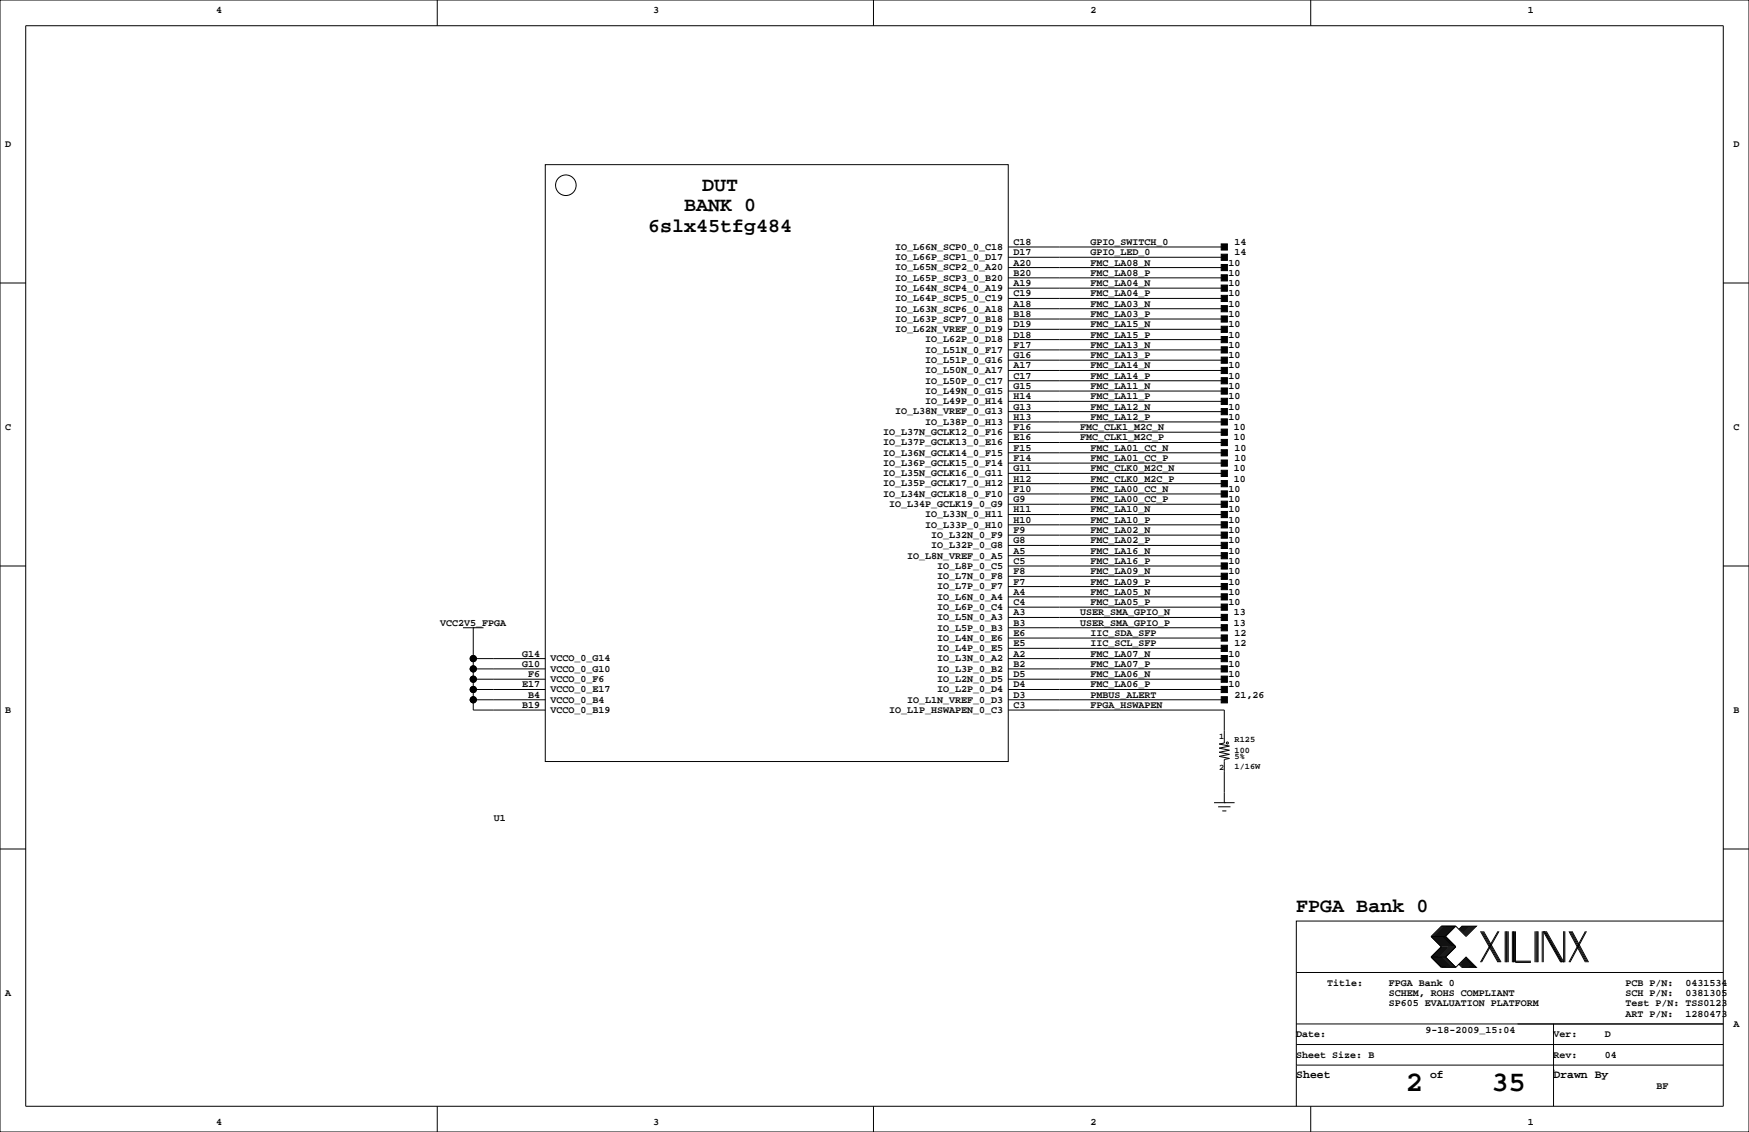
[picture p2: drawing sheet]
<svg xmlns="http://www.w3.org/2000/svg" width="432mm" height="279mm" viewBox="0 0 432 279" stroke-linecap="round" stroke-linejoin="round" font-family="sans-serif">
<g fill="none" stroke="#000" stroke-width=".25">
<path d="M0 0h431.8v279.4h-431.8zM6.3 6.4h419.1v266.6h-419.1zM107.9 0v6.4M215.6 0v6.4M323.6 0v6.4M134.6 40.6h114.3v147.4h-114.3zM0 69.8h6.3M248.9 66h53.4M248.9 68.6h53.4M248.9 63.5h53.4M248.9 61h53.4M248.9 73.7h53.4"/>
<path d="M248.9 71.1h53.4M248.9 76.2h53.4M248.9 78.7h53.4M425.4 69.8h6.4M248.9 91.4h53.4M248.9 94h53.4M248.9 81.3h53.4M248.9 83.8h53.4M248.9 86.4h53.4M248.9 88.9h53.4M248.9 96.5h53.4M248.9 99.1h53.4"/>
<path d="M248.9 116.8h53.4M248.9 119.4h53.4M248.9 111.8h53.4M248.9 114.3h53.4M248.9 106.7h53.4M248.9 109.2h53.4M248.9 101.6h53.4M248.9 104.1h53.4M0 139.7h6.3M248.9 124.5h53.4M248.9 121.9h53.4M248.9 139.7h53.4"/>
<path d="M248.9 137.2h53.4M248.9 127h53.4M248.9 129.5h53.4M248.9 132.1h53.4M248.9 134.6h53.4M425.4 139.7h6.4M114.3 154.9h5.1M116.8 154.9h.1M116.8 154.9v20.4h17.8M248.9 142.2h53.4M248.9 144.8h53.4M248.9 157.5h53.4"/>
<path d="M248.9 154.9h53.4M248.9 152.4h53.4M248.9 147.3h53.4M248.9 149.9h53.4M116.8 167.6h17.8M116.8 170.2h17.8M116.8 172.7h17.8M116.8 165.1h17.8M116.8 162.6h17.8M248.9 167.6h53.4M248.9 170.2h53.4M248.9 160h53.4"/>
<path d="M248.9 175.3h53.4v8.1l-1.3 .2 2.5 .5-2.5 .6 2.5 .5-2.5 .5 2.5 .5-2.5 .5 2.5 .5-1.2 .3v10.6M248.9 172.7h53.4M248.9 165.1h53.4M248.9 162.6h53.4M299.7 198.1h5.1M300.7 199.1h3.1M302.3 198.1h.1M0 209.5h6.3M301.8 200.2h1M425.4 209.5h6.4M353.3 236.2l2.6 2.6h3.5M353.3 231.1l2.6 2.6-2.6 2.5"/>
<path d="M353.3 236.2h3.6M353.3 231.1h3.6M356.1 228.6l-2.5 2.5 2.5 2.6-2.5 2.5 2.5 2.6M356.4 228.6l-2.6 2.5 2.6 2.6-2.6 2.5 2.6 2.6M356.6 228.6l-2.5 2.5 2.5 2.6-2.5 2.5 2.5 2.6M356.9 228.6l-2.6 2.5 2.6 2.6-2.6 2.5 2.6 2.6M356.9 231.1l2.5 2.6-2.5 2.5M356.9 236.2l2.5 2.6M357.1 228.6l-2.5 2.5 2.5 2.6-2.5 2.5 2.5 2.6M357.4 228.6l-2.6 2.5 2.6 2.6-2.6 2.5 2.6 2.6M357.6 228.6l-2.5 2.5 2.5 2.6-2.5 2.5 2.5 2.6M357.9 228.6l-2.6 2.5 2.6 2.6-2.6 2.5 2.6 2.6"/>
<path d="M358.1 228.6l-2.5 2.5 2.5 2.6-2.5 2.5 2.5 2.6M358.4 228.6l-2.5 2.5 2.5 2.6-2.5 2.5 2.5 2.6M358.6 228.6l-2.5 2.5 2.5 2.6-2.5 2.5 2.5 2.6M358.9 228.6l-2.5 2.5 2.5 2.6-2.5 2.5 2.5 2.6M359.2 228.6l-2.6 2.5 2.6 2.6-2.6 2.5 2.6 2.6M359.4 228.6l2.5 2.5 2.6-2.5h-3.6l-.7 .8M359.4 228.6h-3.5l-2.6 2.5M359.4 228.6l-2.5 2.5M360.2 238l.7 .8h3.6l-2.6-2.6-2.5 2.6M360.4 237.7l1 1.1M360.4 238l.8 .8M360.7 237.5l1.2 1.3"/>
<path d="M360.7 237.7l1 1.1M360.9 237.2l1.6 1.6M360.9 237.5l1.3 1.3M361.2 237l1.8 1.8M361.2 237.2l1.5 1.6M361.2 228.6l-.8 .8M361.4 236.7l2.1 2.1M361.4 237l1.8 1.8M361.4 228.6l-1 1M361.7 236.5l2.3 2.3M361.7 236.7l2 2.1M361.7 228.6l-1 1"/>
<path d="M361.9 236.5l2.3 2.3M361.9 228.6l-1.2 1.3M362.2 228.6l-1.3 1.3M362.5 228.6l-1.6 1.5M362.7 228.6l-1.5 1.5M363 228.6l-1.8 1.8M363.2 228.6l-1.8 1.8M363.5 228.6l-2.1 2M363.7 228.6l-2 2M364 228.6l-2.3 2.3M364.2 228.6l-2.3 2.3M365.5 229.9l4.3 7.6"/>
<path d="M365.8 229.9l4.3 7.6M366 229.9l4.3 7.6M366.3 229.9l4.3 7.6M369.8 229.9l-4.3 7.6M370.1 229.9l-4.3 7.6M371.6 229.9v7.6M371.9 229.9v7.6M372.1 229.9v7.6M372.4 229.9v7.6M373.4 229.9v7.6M373.6 229.9v7.6M373.9 229.9v7.6"/>
<path d="M374.1 229.9v7.6h3.9M374.1 237.2h3.9M379 229.9v7.6M379.2 229.9v7.6M379.5 229.9v7.6M379.7 229.9v7.6M380.7 229.9v7.6M381 237.5v-7.6l4.3 7.6M381.3 229.9l4.3 7.6M381.5 229.9l4.3 7.6M381.8 229.9l4.3 7.6v-7.6M386.3 229.9v7.6"/>
<path d="M387.3 229.9l4.1 7.6M387.6 229.9l4.1 7.6M387.9 229.9l4 7.6M388.1 229.9l4.1 7.6M391.4 229.9l-4.1 7.6M391.7 229.9l-4.1 7.6M425.4 227.3h-105.4v35.6M320 257.8h105.4M320 252.7h105.4M320 240h105.4M383.5 252.7v20.3M107.9 273v6.4"/>
<path d="M215.6 273v6.4M320 262.9v10.1M320 262.9h105.4M323.6 273v6.4M383.5 264.2h.1"/>
<circle cx="139.7" cy="45.7" r="2.54"/>
<circle cx="116.8" cy="170.2" r=".76"/>
<circle cx="116.8" cy="172.7" r=".76"/>
<circle cx="116.8" cy="165.1" r=".76"/>
<circle cx="116.8" cy="167.6" r=".76"/>
<circle cx="116.8" cy="162.6" r=".76"/>
<circle cx="303" cy="183.4" r=".25"/>
</g>
<g fill="#000" stroke="#000" stroke-width=".25">
<path d="M301.5 65.3h1.5v1.5h-1.5z" fill-rule="evenodd"/>
<path d="M301.5 67.8h1.5v1.5h-1.5z" fill-rule="evenodd"/>
<path d="M301.5 62.7h1.5v1.6h-1.5z" fill-rule="evenodd"/>
<path d="M301.5 60.2h1.5v1.5h-1.5z" fill-rule="evenodd"/>
<path d="M301.5 72.9h1.5v1.5h-1.5z" fill-rule="evenodd"/>
<path d="M301.5 70.4h1.5v1.5h-1.5z" fill-rule="evenodd"/>
<path d="M301.5 75.4h1.5v1.6h-1.5z" fill-rule="evenodd"/>
<path d="M301.5 78h1.5v1.5h-1.5z" fill-rule="evenodd"/>
<path d="M301.5 90.7h1.5v1.5h-1.5z" fill-rule="evenodd"/>
<path d="M301.5 93.2h1.5v1.5h-1.5z" fill-rule="evenodd"/>
<path d="M301.5 80.5h1.5v1.5h-1.5z" fill-rule="evenodd"/>
<path d="M301.5 83.1h1.5v1.5h-1.5z" fill-rule="evenodd"/>
<path d="M301.5 85.6h1.5v1.5h-1.5z" fill-rule="evenodd"/>
<path d="M301.5 88.1h1.5v1.6h-1.5z" fill-rule="evenodd"/>
<path d="M301.5 95.8h1.5v1.5h-1.5z" fill-rule="evenodd"/>
<path d="M301.5 98.3h1.5v1.5h-1.5z" fill-rule="evenodd"/>
<path d="M301.5 116.1h1.5v1.5h-1.5z" fill-rule="evenodd"/>
<path d="M301.5 111h1.5v1.5h-1.5z" fill-rule="evenodd"/>
<path d="M301.5 113.5h1.5v1.6h-1.5z" fill-rule="evenodd"/>
<path d="M301.5 105.9h1.5v1.5h-1.5z" fill-rule="evenodd"/>
<path d="M301.5 108.5h1.5v1.5h-1.5z" fill-rule="evenodd"/>
<path d="M301.5 100.8h1.5v1.6h-1.5z" fill-rule="evenodd"/>
<path d="M301.5 103.4h1.5v1.5h-1.5z" fill-rule="evenodd"/>
<path d="M301.5 118.6h1.5v1.5h-1.5z" fill-rule="evenodd"/>
<path d="M301.5 123.7h1.5v1.5h-1.5z" fill-rule="evenodd"/>
<path d="M301.5 121.2h1.5v1.5h-1.5z" fill-rule="evenodd"/>
<path d="M301.5 136.4h1.5v1.5h-1.5z" fill-rule="evenodd"/>
<path d="M301.5 126.2h1.5v1.6h-1.5z" fill-rule="evenodd"/>
<path d="M301.5 128.8h1.5v1.5h-1.5z" fill-rule="evenodd"/>
<path d="M301.5 131.3h1.5v1.5h-1.5z" fill-rule="evenodd"/>
<path d="M301.5 133.9h1.5v1.5h-1.5z" fill-rule="evenodd"/>
<path d="M301.5 141.5h1.5v1.5h-1.5z" fill-rule="evenodd"/>
<path d="M301.5 144h1.5v1.5h-1.5z" fill-rule="evenodd"/>
<path d="M301.5 156.7h1.5v1.5h-1.5z" fill-rule="evenodd"/>
<path d="M301.5 151.6h1.5v1.6h-1.5z" fill-rule="evenodd"/>
<path d="M301.5 154.2h1.5v1.5h-1.5z" fill-rule="evenodd"/>
<path d="M301.5 138.9h1.5v1.6h-1.5z" fill-rule="evenodd"/>
<path d="M301.5 146.6h1.5v1.5h-1.5z" fill-rule="evenodd"/>
<path d="M301.5 149.1h1.5v1.5h-1.5z" fill-rule="evenodd"/>
<path d="M301.5 166.9h1.5v1.5h-1.5z" fill-rule="evenodd"/>
<path d="M301.5 169.4h1.5v1.5h-1.5z" fill-rule="evenodd"/>
<path d="M301.5 159.3h1.5v1.5h-1.5z" fill-rule="evenodd"/>
<path d="M301.5 172h1.5v1.5h-1.5z" fill-rule="evenodd"/>
<path d="M301.5 164.3h1.5v1.6h-1.5z" fill-rule="evenodd"/>
<path d="M301.5 161.8h1.5v1.5h-1.5z" fill-rule="evenodd"/>
<circle cx="116.8" cy="170.2" r=".76"/>
<circle cx="116.8" cy="172.7" r=".76"/>
<circle cx="116.8" cy="165.1" r=".76"/>
<circle cx="116.8" cy="167.6" r=".76"/>
<circle cx="116.8" cy="162.6" r=".76"/>
</g>
<g font-size="7.1">
<text x="347" y="269.3">2</text>
<text x="368.2" y="269.3">35</text>
</g>
<g font-size="4.9">
<text x="173.4" y="47.1">DUT</text>
<text x="168.9" y="52.2">BANK 0</text>
<text x="160" y="57.3">6slx45tfg484</text>
<text x="320" y="225.1">FPGA Bank 0</text>
</g>
<g font-size="2.8">
<text x="320" y="266.1">Sheet</text>
<text x="353.1" y="266.1">of</text>
<text x="383.5" y="266.1">Drawn By</text>
</g>
<g font-size="2.5">
<text x="53.3" y="3.3">4</text>
<text x="161.3" y="3.3">3</text>
<text x="269.2" y="3.3">2</text>
<text x="377.2" y="3.3">1</text>
<text x="1.3" y="36.3">D</text>
<text x="428" y="36.3">D</text>
<text x="221" y="64.2">IO_L66P_SCP1_0_D17</text>
<text x="221" y="61.7">IO_L66N_SCP0_0_C18</text>
<text x="250.2" y="65.5">A20</text>
<text x="250.2" y="63">D17</text>
<text x="250.2" y="60.5">C18</text>
<text x="269.2" y="60.5">GPIO_SWITCH_0</text>
<text x="269.2" y="63">GPIO_LED_0</text>
<text x="269.2" y="65.5">FMC_LA08_N</text>
<text x="303.3" y="65.5">10</text>
<text x="304.8" y="60.5">14</text>
<text x="304.8" y="63">14</text>
<text x="221" y="71.8">IO_L64N_SCP4_0_A19</text>
<text x="221" y="69.3">IO_L65P_SCP3_0_B20</text>
<text x="221" y="66.7">IO_L65N_SCP2_0_A20</text>
<text x="250.2" y="70.6">A19</text>
<text x="250.2" y="68.1">B20</text>
<text x="269.2" y="70.6">FMC_LA04_N</text>
<text x="269.2" y="68.1">FMC_LA08_P</text>
<text x="303.3" y="70.6">10</text>
<text x="303.3" y="68.1">10</text>
<text x="221" y="76.9">IO_L63N_SCP6_0_A18</text>
<text x="221" y="74.4">IO_L64P_SCP5_0_C19</text>
<text x="250.2" y="75.7">A18</text>
<text x="250.2" y="73.2">C19</text>
<text x="269.2" y="75.7">FMC_LA03_N</text>
<text x="269.2" y="73.2">FMC_LA04_P</text>
<text x="303.3" y="75.7">10</text>
<text x="303.3" y="73.2">10</text>
<text x="221" y="82">IO_L62N_VREF_0_D19</text>
<text x="221" y="79.4">IO_L63P_SCP7_0_B18</text>
<text x="250.2" y="83.3">D18</text>
<text x="250.2" y="80.8">D19</text>
<text x="250.2" y="78.2">B18</text>
<text x="269.2" y="83.3">FMC_LA15_P</text>
<text x="269.2" y="80.8">FMC_LA15_N</text>
<text x="269.2" y="78.2">FMC_LA03_P</text>
<text x="303.3" y="83.3">10</text>
<text x="303.3" y="80.8">10</text>
<text x="303.3" y="78.2">10</text>
<text x="228.4" y="89.6">IO_L51P_0_G16</text>
<text x="228.4" y="87.1">IO_L51N_0_F17</text>
<text x="228.4" y="84.5">IO_L62P_0_D18</text>
<text x="250.2" y="88.4">G16</text>
<text x="250.2" y="85.9">F17</text>
<text x="269.2" y="88.4">FMC_LA13_P</text>
<text x="269.2" y="85.9">FMC_LA13_N</text>
<text x="303.3" y="88.4">10</text>
<text x="303.3" y="85.9">10</text>
<text x="228.4" y="94.7">IO_L50P_0_C17</text>
<text x="228.4" y="92.1">IO_L50N_0_A17</text>
<text x="250.2" y="93.5">C17</text>
<text x="250.2" y="90.9">A17</text>
<text x="269.2" y="93.5">FMC_LA14_P</text>
<text x="269.2" y="90.9">FMC_LA14_N</text>
<text x="303.3" y="93.5">10</text>
<text x="303.3" y="90.9">10</text>
<text x="228.4" y="99.8">IO_L49P_0_H14</text>
<text x="228.4" y="97.2">IO_L49N_0_G15</text>
<text x="250.2" y="101.1">G13</text>
<text x="250.2" y="98.6">H14</text>
<text x="250.2" y="96">G15</text>
<text x="269.2" y="101.1">FMC_LA12_N</text>
<text x="269.2" y="98.6">FMC_LA11_P</text>
<text x="269.2" y="96">FMC_LA11_N</text>
<text x="303.3" y="101.1">10</text>
<text x="303.3" y="98.6">10</text>
<text x="303.3" y="96">10</text>
<text x="1.3" y="106.2">C</text>
<text x="218" y="107.4">IO_L37N_GCLK12_0_F16</text>
<text x="221" y="102.3">IO_L38N_VREF_0_G13</text>
<text x="228.4" y="104.8">IO_L38P_0_H13</text>
<text x="250.2" y="106.2">F16</text>
<text x="250.2" y="103.6">H13</text>
<text x="266.7" y="106.2">FMC_CLK1_M2C_N</text>
<text x="269.2" y="103.6">FMC_LA12_P</text>
<text x="303.3" y="103.6">10</text>
<text x="304.6" y="106.2">10</text>
<text x="428" y="106.2">C</text>
<text x="218" y="112.5">IO_L36N_GCLK14_0_F15</text>
<text x="218" y="109.9">IO_L37P_GCLK13_0_E16</text>
<text x="250.2" y="113.8">F14</text>
<text x="250.2" y="111.3">F15</text>
<text x="250.2" y="108.7">E16</text>
<text x="266.7" y="108.7">FMC_CLK1_M2C_P</text>
<text x="269.2" y="113.8">FMC_LA01_CC_P</text>
<text x="269.2" y="111.3">FMC_LA01_CC_N</text>
<text x="304.6" y="108.7">10</text>
<text x="304.8" y="113.8">10</text>
<text x="304.8" y="111.3">10</text>
<text x="218" y="117.5">IO_L35N_GCLK16_0_G11</text>
<text x="218" y="115">IO_L36P_GCLK15_0_F14</text>
<text x="250.2" y="118.9">H12</text>
<text x="250.2" y="116.3">G11</text>
<text x="269.2" y="118.9">FMC_CLK0_M2C_P</text>
<text x="269.2" y="116.3">FMC_CLK0_M2C_N</text>
<text x="304.6" y="118.9">10</text>
<text x="304.6" y="116.3">10</text>
<text x="218" y="122.6">IO_L34N_GCLK18_0_F10</text>
<text x="218" y="120.1">IO_L35P_GCLK17_0_H12</text>
<text x="219.5" y="125.2">IO_L34P_GCLK19_0_G9</text>
<text x="250.2" y="124">G9</text>
<text x="250.2" y="121.4">F10</text>
<text x="269.2" y="121.4">FMC_LA00_CC_N</text>
<text x="269.2" y="124">FMC_LA00_CC_P</text>
<text x="303.3" y="121.4">10</text>
<text x="303.3" y="124">10</text>
<text x="228.4" y="130.2">IO_L33P_0_H10</text>
<text x="228.4" y="127.7">IO_L33N_0_H11</text>
<text x="250.2" y="131.6">F9</text>
<text x="250.2" y="129">H10</text>
<text x="250.2" y="126.5">H11</text>
<text x="269.2" y="131.6">FMC_LA02_N</text>
<text x="269.2" y="129">FMC_LA10_P</text>
<text x="269.2" y="126.5">FMC_LA10_N</text>
<text x="303.3" y="131.6">10</text>
<text x="303.3" y="129">10</text>
<text x="303.3" y="126.5">10</text>
<text x="223.9" y="137.9">IO_L8N_VREF_0_A5</text>
<text x="229.9" y="135.3">IO_L32P_0_G8</text>
<text x="229.9" y="132.8">IO_L32N_0_F9</text>
<text x="250.2" y="136.7">A5</text>
<text x="250.2" y="134.1">G8</text>
<text x="269.2" y="134.1">FMC_LA02_P</text>
<text x="269.2" y="136.7">FMC_LA16_N</text>
<text x="303.3" y="134.1">10</text>
<text x="303.3" y="136.7">10</text>
<text x="231.4" y="142.9">IO_L7N_0_F8</text>
<text x="231.4" y="140.4">IO_L8P_0_C5</text>
<text x="250.2" y="141.7">F8</text>
<text x="250.2" y="139.2">C5</text>
<text x="269.2" y="139.2">FMC_LA16_P</text>
<text x="269.2" y="141.7">FMC_LA09_N</text>
<text x="303.3" y="139.2">10</text>
<text x="303.3" y="141.7">10</text>
<text x="231.4" y="148">IO_L6N_0_A4</text>
<text x="231.4" y="145.5">IO_L7P_0_F7</text>
<text x="250.2" y="149.4">C4</text>
<text x="250.2" y="146.8">A4</text>
<text x="250.2" y="144.3">F7</text>
<text x="269.2" y="149.4">FMC_LA05_P</text>
<text x="269.2" y="146.8">FMC_LA05_N</text>
<text x="269.2" y="144.3">FMC_LA09_P</text>
<text x="303.3" y="149.4">10</text>
<text x="303.3" y="146.8">10</text>
<text x="303.3" y="144.3">10</text>
<text x="108.7" y="154.4">VCC2V5_FPGA</text>
<text x="231.4" y="155.6">IO_L5P_0_B3</text>
<text x="231.4" y="153.1">IO_L5N_0_A3</text>
<text x="231.4" y="150.6">IO_L6P_0_C4</text>
<text x="250.2" y="154.4">B3</text>
<text x="250.2" y="151.9">A3</text>
<text x="266.7" y="154.4">USER_SMA_GPIO_P</text>
<text x="266.7" y="151.9">USER_SMA_GPIO_N</text>
<text x="304.6" y="154.4">13</text>
<text x="304.6" y="151.9">13</text>
<text x="231.4" y="160.7">IO_L4P_0_E5</text>
<text x="231.4" y="158.2">IO_L4N_0_E6</text>
<text x="250.2" y="159.5">E5</text>
<text x="250.2" y="157">E6</text>
<text x="269.2" y="159.5">IIC_SCL_SFP</text>
<text x="269.2" y="157">IIC_SDA_SFP</text>
<text x="304.8" y="159.5">12</text>
<text x="304.8" y="157">12</text>
<text x="128.9" y="164.6">G10</text>
<text x="128.9" y="162.1">G14</text>
<text x="130.4" y="167.1">F6</text>
<text x="135.9" y="165.8">VCCO_0_G10</text>
<text x="135.9" y="163.3">VCCO_0_G14</text>
<text x="231.4" y="165.8">IO_L3P_0_B2</text>
<text x="231.4" y="163.3">IO_L3N_0_A2</text>
<text x="250.2" y="167.1">D5</text>
<text x="250.2" y="164.6">B2</text>
<text x="250.2" y="162.1">A2</text>
<text x="269.2" y="162.1">FMC_LA07_N</text>
<text x="269.2" y="164.6">FMC_LA07_P</text>
<text x="269.2" y="167.1">FMC_LA06_N</text>
<text x="303.3" y="162.1">10</text>
<text x="303.3" y="164.6">10</text>
<text x="303.3" y="167.1">10</text>
<text x="128.9" y="169.7">E17</text>
<text x="130.4" y="172.2">B4</text>
<text x="135.9" y="173.4">VCCO_0_B4</text>
<text x="135.9" y="170.9">VCCO_0_E17</text>
<text x="135.9" y="168.3">VCCO_0_F6</text>
<text x="223.9" y="173.4">IO_L1N_VREF_0_D3</text>
<text x="231.4" y="170.9">IO_L2P_0_D4</text>
<text x="231.4" y="168.3">IO_L2N_0_D5</text>
<text x="250.2" y="172.2">D3</text>
<text x="250.2" y="169.7">D4</text>
<text x="269.2" y="172.2">PMBUS_ALERT</text>
<text x="269.2" y="169.7">FMC_LA06_P</text>
<text x="303.3" y="169.7">10</text>
<text x="304.8" y="172.2">21,26</text>
<text x="1.3" y="176">B</text>
<text x="128.9" y="174.8">B19</text>
<text x="135.9" y="176">VCCO_0_B19</text>
<text x="219.5" y="176">IO_L1P_HSWAPEN_0_C3</text>
<text x="250.2" y="174.8">C3</text>
<text x="269.2" y="174.8">FPGA_HSWAPEN</text>
<text x="428" y="176">B</text>
<text x="121.9" y="202.7">U1</text>
<text x="1.3" y="245.9">A</text>
<text x="327.7" y="243.3">Title:</text>
<text x="342.9" y="245.9">SCHEM, ROHS COMPLIANT</text>
<text x="342.9" y="243.3">FPGA Bank 0</text>
<text x="401.3" y="243.3">PCB P/N:</text>
<text x="401.3" y="245.9">SCH P/N:</text>
<text x="416.1" y="243.3">0431534</text>
<text x="416.1" y="245.9">0381305</text>
<text x="342.9" y="248.4">SP605 EVALUATION PLATFORM</text>
<text x="401.3" y="251">ART P/N:</text>
<text x="401.3" y="248.4">Test P/N: TSS0123</text>
<text x="416.1" y="251">1280473</text>
<text x="320" y="256">Date:</text>
<text x="351.9" y="255">9-18-2009_15:04</text>
<text x="383.5" y="256">Ver:</text>
<text x="396.2" y="256">D</text>
<text x="428" y="253.5">A</text>
<text x="320" y="261.1">Sheet Size: B</text>
<text x="383.5" y="261.1">Rev:</text>
<text x="396.2" y="261.1">04</text>
<text x="408.9" y="268.7">BF</text>
<text x="53.3" y="277.6">4</text>
<text x="161.3" y="277.6">3</text>
<text x="269.2" y="277.6">2</text>
<text x="377.2" y="277.6">1</text>
</g>
<g font-size="2.1">
<text x="301" y="182.4">1</text>
<text x="304.8" y="183.2">R125</text>
<text x="304.8" y="185.8">100</text>
<text x="301" y="190.1">2</text>
<text x="304.8" y="189.8">1/16W</text>
<text x="304.8" y="187.3">5%</text>
</g>
</svg>
